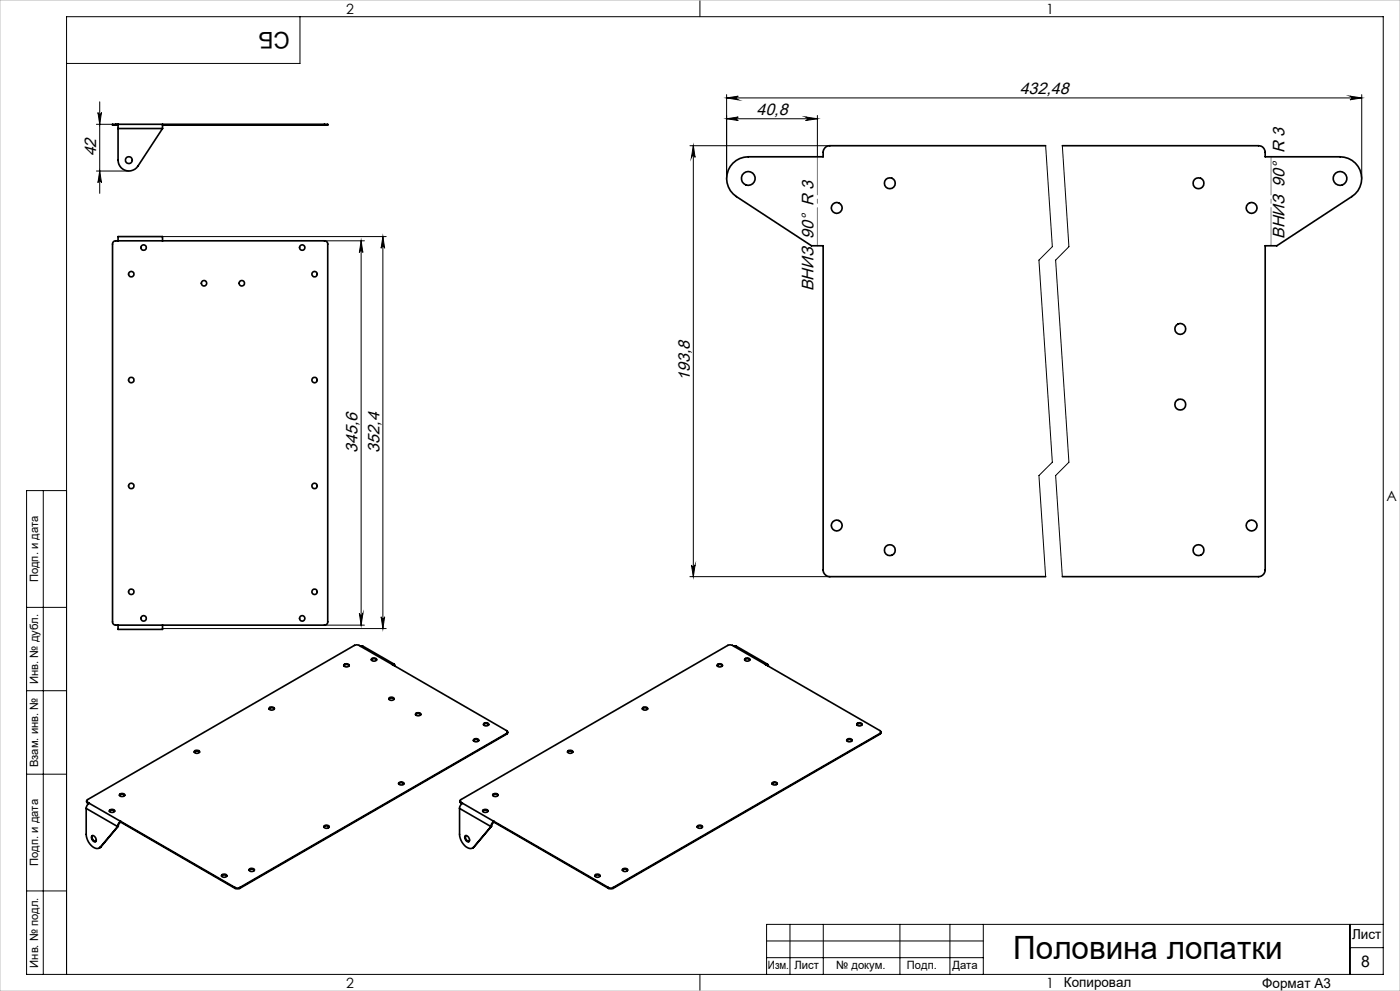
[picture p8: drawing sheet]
<svg xmlns="http://www.w3.org/2000/svg" width="420mm" height="297mm" viewBox="0 0 420 297" stroke-linecap="round" stroke-linejoin="round" font-family="sans-serif">
<g fill="none" stroke="#000" stroke-width=".3">
<path d="M90 5v14h-70M210 0v5M28.9 37.2h4.8M29.4 33.7a.53 .53 0 0 0 .5 .6 .53 .53 0 0 0 .5-.6l-.5 3.5zM29.9 30.5v27.5M218 35.6l3.5-.5a.53 .53 0 0 0-.5 .5 .53 .53 0 0 0 .5 .5zM218 35.6h27.2M218 29.3l3.5-.5a.55 .55 0 0 0-.5 .6 .55 .55 0 0 0 .5 .5zM218 28.4v25.1M218 29.3h190.5M241.7 35.1l3.5 .5-3.5 .5a.53 .53 0 0 0 .5-.5 .53 .53 0 0 0-.5-.5zM245.2 34.6v12.4"/>
<path d="M405 28.8l3.5 .5-3.5 .6a.55 .55 0 0 0 .5-.5 .55 .55 0 0 0-.5-.6zM408.5 28.4v25.1M28.9 51.3h9.8M29.9 51.3l.5 3.4a.53 .53 0 0 0-.5-.5 .53 .53 0 0 0-.5 .5zM207 43.7h42M208 43.7l.5 3.5a.55 .55 0 0 0-.5-.6 .55 .55 0 0 0-.6 .6zM208 43.7v129.1M313.7 43.7l2 30.2-4 4.1 4 60.5-4 4 2 30.3M318.7 43.7l2 30.2-4 4.1 4 60.5-4 4 2 30.3M48.8 70.9h67.1M97.3 72.2h12M108.3 72.2v115.2"/>
<path d="M108.3 72.2l.6 3.5a.53 .53 0 0 0-.6-.5 .53 .53 0 0 0-.5 .5zM114.9 70.9v117.5M114.9 70.9l.5 3.5a.53 .53 0 0 0-.5-.5 .53 .53 0 0 0-.6 .5zM13 147v145M20 147h-12v145h407v-287h-395v287M207 172.8h42M207.4 169.3a.55 .55 0 0 0 .6 .5 .55 .55 0 0 0 .5-.5l-.5 3.5zM8 182h12M48.8 188.4h67.1M97.3 187.4h12M107.8 183.9a.53 .53 0 0 0 .5 .5 .53 .53 0 0 0 .6-.5l-.6 3.5zM114.3 184.9a.53 .53 0 0 0 .6 .5 .53 .53 0 0 0 .5-.5l-.5 3.5z"/>
<path d="M8 207h12M8 232h12M8 267h12M237 277v15M247 277v15M270 277v15M285 277v15M295 277v15M405 277v15M415 277h-185v15M210 292v5M230 282h65"/>
<path d="M230 287h65M405 284h10"/>
</g>
<path d="M381.3 47v26.6M245.2 73.6v-26.6" fill="none" stroke="#808080" stroke-width=".3" stroke-dasharray="15.2 1.3 1.3 1.3" stroke-dashoffset="3.8"/>
<path d="M0 0h420v297h-420z" fill="none" stroke="#c0c0c0" stroke-width=".3"/>
<g fill="#000">
<path d="M218 29.3l3.5-.5a.55 .55 0 0 0-.5 .6 .55 .55 0 0 0 .5 .5zM405 28.8l3.5 .5-3.5 .6a.55 .55 0 0 0 .5-.5 .55 .55 0 0 0-.5-.6z"/>
<path d="M241.7 35.1l3.5 .5-3.5 .5a.53 .53 0 0 0 .5-.5 .53 .53 0 0 0-.5-.5zM218 35.6l3.5-.5a.53 .53 0 0 0-.5 .5 .53 .53 0 0 0 .5 .5z"/>
<path d="M29.9 51.3l.5 3.4a.53 .53 0 0 0-.5-.5 .53 .53 0 0 0-.5 .5zM29.4 33.7a.53 .53 0 0 0 .5 .6 .53 .53 0 0 0 .5-.6l-.5 3.5z"/>
<path d="M114.9 70.9l.5 3.5a.53 .53 0 0 0-.5-.5 .53 .53 0 0 0-.6 .5zM114.3 184.9a.53 .53 0 0 0 .6 .5 .53 .53 0 0 0 .5-.5l-.5 3.5z"/>
<path d="M207.4 169.3a.55 .55 0 0 0 .6 .5 .55 .55 0 0 0 .5-.5l-.5 3.5zM208 43.7l.5 3.5a.55 .55 0 0 0-.5-.6 .55 .55 0 0 0-.6 .6z"/>
<path d="M107.8 183.9a.53 .53 0 0 0 .5 .5 .53 .53 0 0 0 .6-.5l-.6 3.5zM108.3 72.2l.6 3.5a.53 .53 0 0 0-.6-.5 .53 .53 0 0 0-.5 .5z"/>
</g>
<g fill="none" stroke="#000" stroke-width=".5">
<path d="M34.7 37.2h-.9v.3h.9M34.7 37.2h62.6M34.7 37.5h.7M34.7 37.2v.3M35.4 38.5v9.5a3.2 3.2 0 0 0 2.3 3.1 3.2 3.2 0 0 0 3.7-1.3l7.4-11.3M35.4 37.2v1.3M35.4 38.5h13.4M48.8 37.2v1.3M48.8 37.5h48.5M97.3 37.2h1v.3h-1M97.3 37.2v.3M313.7 43.7h-64.7a1.99 1.99 0 0 0-2.1 1.9v1.4h-22.4a6.5 6.5 0 0 0-6.2 4.6 6.5 6.5 0 0 0 2.6 7.3l22.6 14.8h3.4v97.1a2.05 2.05 0 0 0 2.1 2h64.7"/>
<path d="M318.7 43.7h58.8a1.99 1.99 0 0 1 2.1 1.9v1.4h22.4a6.5 6.5 0 0 1 6.2 4.6 6.5 6.5 0 0 1-2.6 7.3l-22.6 14.8h-3.4v97.1a2.05 2.05 0 0 1-2.1 2h-58.8M33.9 72.6l.6-.4h62.8a.96 .96 0 0 1 1 1v113.2a.96 .96 0 0 1-1 1h-62.6a.96 .96 0 0 1-.9-1zM35.4 72.2v-1.3h13.4v1.3M35.4 187.4v1.2h13.4v-1.2M103.2 199.5a1.01 1.01 0 0 1 1.5 0M103.2 199.2a.85 .85 0 0 1 .9-.3 .85 .85 0 0 1 .6 .7 .85 .85 0 0 1-.9 .3 .85 .85 0 0 1-.6-.7zM108.2 193.7a1.75 1.75 0 0 0-1.9-.3l-80 46.2a.43 .43 0 0 0-.3 .4 .43 .43 0 0 0 .3 .4M108.2 193.7l.6-.1 9.5 5.5M108.2 193.7l9.5 5.4M111.4 197.8a1.07 1.07 0 0 1 1.6 0M111.4 197.5a.85 .85 0 0 1 .9-.3 .85 .85 0 0 1 .7 .6 .82 .82 0 0 1-.9 .4 .82 .82 0 0 1-.7-.7zM117.7 199.1l34.3 19.9a.44 .44 0 0 1 .3 .4 .44 .44 0 0 1-.3 .4"/>
<path d="M117.7 199.1a.54 .54 0 0 1 .6 0 .54 .54 0 0 1 .2 .6M117.9 199.3l.4 .2M215.2 199.5a1.01 1.01 0 0 1 1.5 0M215.2 199.2a.82 .82 0 0 1 .9-.3 .82 .82 0 0 1 .6 .7 .82 .82 0 0 1-.9 .3 .82 .82 0 0 1-.6-.7zM220.2 193.7a1.77 1.77 0 0 0-1.9-.3l-80 46.2a.42 .42 0 0 0-.3 .4 .42 .42 0 0 0 .3 .4M220.2 193.7l43.8 25.3a.46 .46 0 0 1 .3 .4 .46 .46 0 0 1-.3 .4M220.2 193.7l.6-.1 9.5 5.5M223.4 197.8a1.07 1.07 0 0 1 1.6 0M223.4 197.5a.82 .82 0 0 1 .9-.3 .82 .82 0 0 1 .6 .6 .8 .8 0 0 1-.8 .4 .8 .8 0 0 1-.7-.7zM229.6 199.1a.56 .56 0 0 1 .7 0 .56 .56 0 0 1 .2 .6M229.9 199.3l.4 .2M80.7 212.5a1.07 1.07 0 0 1 1.6 0"/>
<path d="M80.8 212.2a.83 .83 0 0 1 .8-.4 .83 .83 0 0 1 .7 .7 .85 .85 0 0 1-.9 .4 .85 .85 0 0 1-.6-.7zM116.7 209.5a1.07 1.07 0 0 1 1.6 0M116.9 209.1l.9-.1 .4 .3a.77 .77 0 0 1-.7 .6 .77 .77 0 0 1-.8-.6zM124.7 214.2a1.07 1.07 0 0 1 1.6 0M124.9 213.7l.9-.1 .4 .3a.77 .77 0 0 1-.7 .6 .77 .77 0 0 1-.8-.6zM145.1 217.2a1.07 1.07 0 0 1 1.5 0M145.3 216.7l.9-.1 .4 .3a.75 .75 0 0 1-.8 .7 .75 .75 0 0 1-.7-.7zM152 219.8l-80.1 46.2M152 219.8v.2M152.3 219.4l-.3 .6M192.7 212.5a1.11 1.11 0 0 1 1.6 0M192.8 212.2a.8 .8 0 0 1 .8-.4 .8 .8 0 0 1 .6 .7 .82 .82 0 0 1-.8 .4 .82 .82 0 0 1-.6-.7z"/>
<path d="M257 217.2a1.07 1.07 0 0 1 1.6 0M257.2 216.7l1-.1 .4 .3a.77 .77 0 0 1-.8 .7 .77 .77 0 0 1-.7-.7zM264 219.8l-80.1 46.2M264 219.8v.2M264.3 219.4l-.3 .6M35.8 238.4a1.07 1.07 0 0 1 1.6 0M35.9 238.1a.85 .85 0 0 1 .8-.3 .85 .85 0 0 1 .7 .6 .84 .84 0 0 1-.9 .4 .84 .84 0 0 1-.6-.7zM58.3 225.4a1.07 1.07 0 0 1 1.6 0M58.3 225.1a.85 .85 0 0 1 .9-.3 .85 .85 0 0 1 .6 .7 .84 .84 0 0 1-.8 .3 .84 .84 0 0 1-.7-.7zM119.6 234.9a1.07 1.07 0 0 1 1.6 0M119.6 234.6a.85 .85 0 0 1 .9-.3 .85 .85 0 0 1 .6 .7 .85 .85 0 0 1-.8 .3 .85 .85 0 0 1-.7-.7zM142 222a1.07 1.07 0 0 1 1.6 0"/>
<path d="M142.1 221.7a.83 .83 0 0 1 .8-.4 .83 .83 0 0 1 .7 .7 .85 .85 0 0 1-.9 .3 .85 .85 0 0 1-.6-.6zM147.8 238.4a1.07 1.07 0 0 1 1.6 0M147.8 238.1a.84 .84 0 0 1 .9-.3 .84 .84 0 0 1 .7 .6 .85 .85 0 0 1-.9 .4 .85 .85 0 0 1-.7-.7zM152 220l-80.1 46.2M170.3 225.4a1.07 1.07 0 0 1 1.5 0M170.3 225.1a.82 .82 0 0 1 .9-.3 .82 .82 0 0 1 .6 .7 .82 .82 0 0 1-.9 .3 .82 .82 0 0 1-.6-.7zM231.6 234.9a1.07 1.07 0 0 1 1.6 0M231.6 234.6a.82 .82 0 0 1 .9-.3 .82 .82 0 0 1 .6 .7 .82 .82 0 0 1-.8 .3 .82 .82 0 0 1-.7-.7zM254 222a1.07 1.07 0 0 1 1.6 0M254.1 221.7a.83 .83 0 0 1 .9-.4 .83 .83 0 0 1 .6 .7 .84 .84 0 0 1-.9 .4 .84 .84 0 0 1-.6-.7zM264 220l-80.1 46.2M25.9 242.3v7.7a4.3 4.3 0 0 0 3.6 4.3l.6-.4"/>
<path d="M25.9 242.3l9.4 5.4M26 240.1l.3 .6M26.3 240.4l.4 .3M26.3 240.4v.3M26.3 240.7l.3 .1M26.7 240.7l-.6 .7-.2 .9M26.7 240.7l9.5 5.5M27.6 250.5a1.07 1.07 0 0 1 1.1 .6 1.07 1.07 0 0 1-.2 1.2 1.3 1.3 0 0 1-.9-1.8zM27.7 250.4a1.25 1.25 0 0 0 1.1 1.8M30.3 253.8l-.5 .4M30.3 253.8l-.2 .1M32.8 243.1a1.07 1.07 0 0 1 1.6 0"/>
<path d="M32.8 242.8a.84 .84 0 0 1 .9-.3 .84 .84 0 0 1 .7 .7 .85 .85 0 0 1-.9 .3 .85 .85 0 0 1-.7-.7zM35.3 247.7l-5.2 6.2M35.5 247.6l-.2 .1M35.5 247.6l-5.2 6.2M36.2 246.2l-.5 .4-.4 1.1M36.2 246.4l-.5 .5-.2 .7M36.2 246.2l34.3 19.8M36.2 246.2v.2M36.2 246.4l34.3 19.8M97.2 247.9a1.07 1.07 0 0 1 1.5 0M97.2 247.6a.85 .85 0 0 1 .9-.3 .85 .85 0 0 1 .6 .6 .83 .83 0 0 1-.9 .4 .83 .83 0 0 1-.6-.7zM137.9 242.3v7.7a4.3 4.3 0 0 0 3.5 4.3l.7-.4"/>
<path d="M137.9 242.3l9.4 5.4M138 240.1l.3 .6M138.3 240.4l.4 .3M138.3 240.4v.3M138.3 240.7l.3 .1M138.7 240.7l-.6 .7-.2 .9M138.7 240.7l43.8 25.3M139.6 250.5a1.09 1.09 0 0 1 1.1 .6 1.09 1.09 0 0 1-.2 1.2 1.3 1.3 0 0 1-.9-1.8zM139.7 250.4a1.25 1.25 0 0 0 1.1 1.8M142.2 253.8l-.4 .4M142.2 253.8l-.1 .1M144.8 243.1a1.07 1.07 0 0 1 1.6 0"/>
<path d="M144.9 242.8a.85 .85 0 0 1 .8-.3 .85 .85 0 0 1 .7 .7 .84 .84 0 0 1-.9 .3 .84 .84 0 0 1-.6-.7zM147.3 247.7l-5.2 6.2M147.5 247.6l-.2 .1M147.5 247.6l-5.3 6.2M148.2 246.4v-.2l-.7 .6-.2 .9M148.2 246.4l-.5 .5-.2 .7M148.2 246.4l34.3 19.8M209.1 247.9a1.11 1.11 0 0 1 1.6 0M209.2 247.6a.82 .82 0 0 1 .9-.3 .82 .82 0 0 1 .6 .6 .8 .8 0 0 1-.9 .4 .8 .8 0 0 1-.6-.7zM66.5 262.6a1.07 1.07 0 0 1 1.6 0M66.5 262.3a.83 .83 0 0 1 .9-.4 .83 .83 0 0 1 .6 .7 .85 .85 0 0 1-.9 .4 .85 .85 0 0 1-.6-.7zM70.5 266l.5 .2 .9-.2"/>
<path d="M70.5 266.2h1.4M70.5 266v.2M71.9 266v.2M74.7 260.8a1.07 1.07 0 0 1 1.6 0M74.8 260.5a.85 .85 0 0 1 .8-.3 .85 .85 0 0 1 .7 .7 .82 .82 0 0 1-.9 .3 .82 .82 0 0 1-.6-.7zM178.5 262.6a1.07 1.07 0 0 1 1.6 0M178.5 262.3a.8 .8 0 0 1 .9-.4 .8 .8 0 0 1 .6 .7 .82 .82 0 0 1-.9 .4 .82 .82 0 0 1-.6-.7zM182.5 266l.5 .2 .9-.2M182.5 266.2h1.4M182.5 266v.2M183.9 266v.2M186.7 260.8a1.07 1.07 0 0 1 1.6 0"/>
<path d="M186.8 260.5a.82 .82 0 0 1 .8-.3 .82 .82 0 0 1 .6 .7 .8 .8 0 0 1-.8 .3 .8 .8 0 0 1-.6-.7z"/>
<circle cx="38.7" cy="48" r="1.04"/>
<circle cx="224.5" cy="53.5" r="2.07"/>
<circle cx="267" cy="54.9" r="1.64"/>
<circle cx="359.6" cy="54.9" r="1.64"/>
<circle cx="402" cy="53.5" r="2.07"/>
<circle cx="43.1" cy="74.2" r=".82"/>
<circle cx="90.7" cy="74.2" r=".81"/>
<circle cx="251" cy="62.3" r="1.63"/>
<circle cx="375.5" cy="62.3" r="1.63"/>
<circle cx="39.4" cy="82.2" r=".82"/>
<circle cx="61.2" cy="84.9" r=".81"/>
<circle cx="72.5" cy="84.9" r=".82"/>
<circle cx="94.4" cy="82.2" r=".81"/>
<circle cx="354.1" cy="98.6" r="1.63"/>
<circle cx="39.4" cy="113.9" r=".82"/>
<circle cx="94.4" cy="113.9" r=".81"/>
<circle cx="354.1" cy="121.2" r="1.64"/>
<circle cx="39.4" cy="145.6" r=".82"/>
<circle cx="94.4" cy="145.6" r=".81"/>
<circle cx="251" cy="157.5" r="1.63"/>
<circle cx="375.5" cy="157.5" r="1.63"/>
<circle cx="39.4" cy="177.3" r=".82"/>
<circle cx="94.4" cy="177.4" r=".81"/>
<circle cx="267" cy="164.9" r="1.64"/>
<circle cx="359.6" cy="164.9" r="1.64"/>
<circle cx="43.1" cy="185.3" r=".82"/>
<circle cx="90.7" cy="185.3" r=".81"/>
</g>
<text font-size="9.6" x="304" y="287.3">Половина лопатки</text>
<text font-size="6.9" x="86.9" y="9.4" transform="rotate(-180 86.9 9.4)">СБ</text>
<g font-size="5">
<text x="305.9" y="28.3">432,48</text>
<text x="226.9" y="34.5">40,8</text>
<text x="28.9" y="46.9" transform="rotate(-90 28.9 46.9)">42</text>
<text x="385.3" y="71.7" transform="rotate(-90 385.3 71.7)">ВНИЗ 90° R 3</text>
<text x="244.1" y="87.3" transform="rotate(-90 244.1 87.3)">ВНИЗ 90° R 3</text>
<text x="206.9" y="114.2" transform="rotate(-90 206.9 114.2)">193,8</text>
<text x="107.3" y="135.8" transform="rotate(-90 107.3 135.8)">345,6</text>
<text x="113.8" y="135.6" transform="rotate(-90 113.8 135.6)">352,4</text>
</g>
<text font-size="4.8" x="408.3" y="289.7">8</text>
<g font-size="4.2">
<text x="103.8" y="4.2">2</text>
<text x="313.8" y="4.2">1</text>
<text x="415.9" y="150.2">A</text>
<text x="103.8" y="296.2">2</text>
<text x="313.8" y="296.2">1</text>
</g>
<g font-size="4.1">
<text x="405.6" y="281.5">Лист</text>
<text x="319.2" y="295.9">Копировал</text>
<text x="378.7" y="296">Формат А3</text>
</g>
<g font-size="3.4">
<text x="11.4" y="174.5" transform="rotate(-90 11.4 174.5)">Подп. и дата</text>
<text x="11.4" y="205" transform="rotate(-90 11.4 205)">Инв. № дубл.</text>
<text x="11.4" y="229.9" transform="rotate(-90 11.4 229.9)">Взам. инв. №</text>
<text x="11.4" y="259.5" transform="rotate(-90 11.4 259.5)">Подп. и дата</text>
<text x="11.4" y="290" transform="rotate(-90 11.4 290)">Инв. № подл.</text>
<text x="230.4" y="290.4">Изм.</text>
<text x="238.3" y="290.4">Лист</text>
<text x="250.9" y="290.4">№ докум.</text>
<text x="272.1" y="290.4">Подп.</text>
<text x="285.7" y="290.5">Дата</text>
</g>
</svg>
